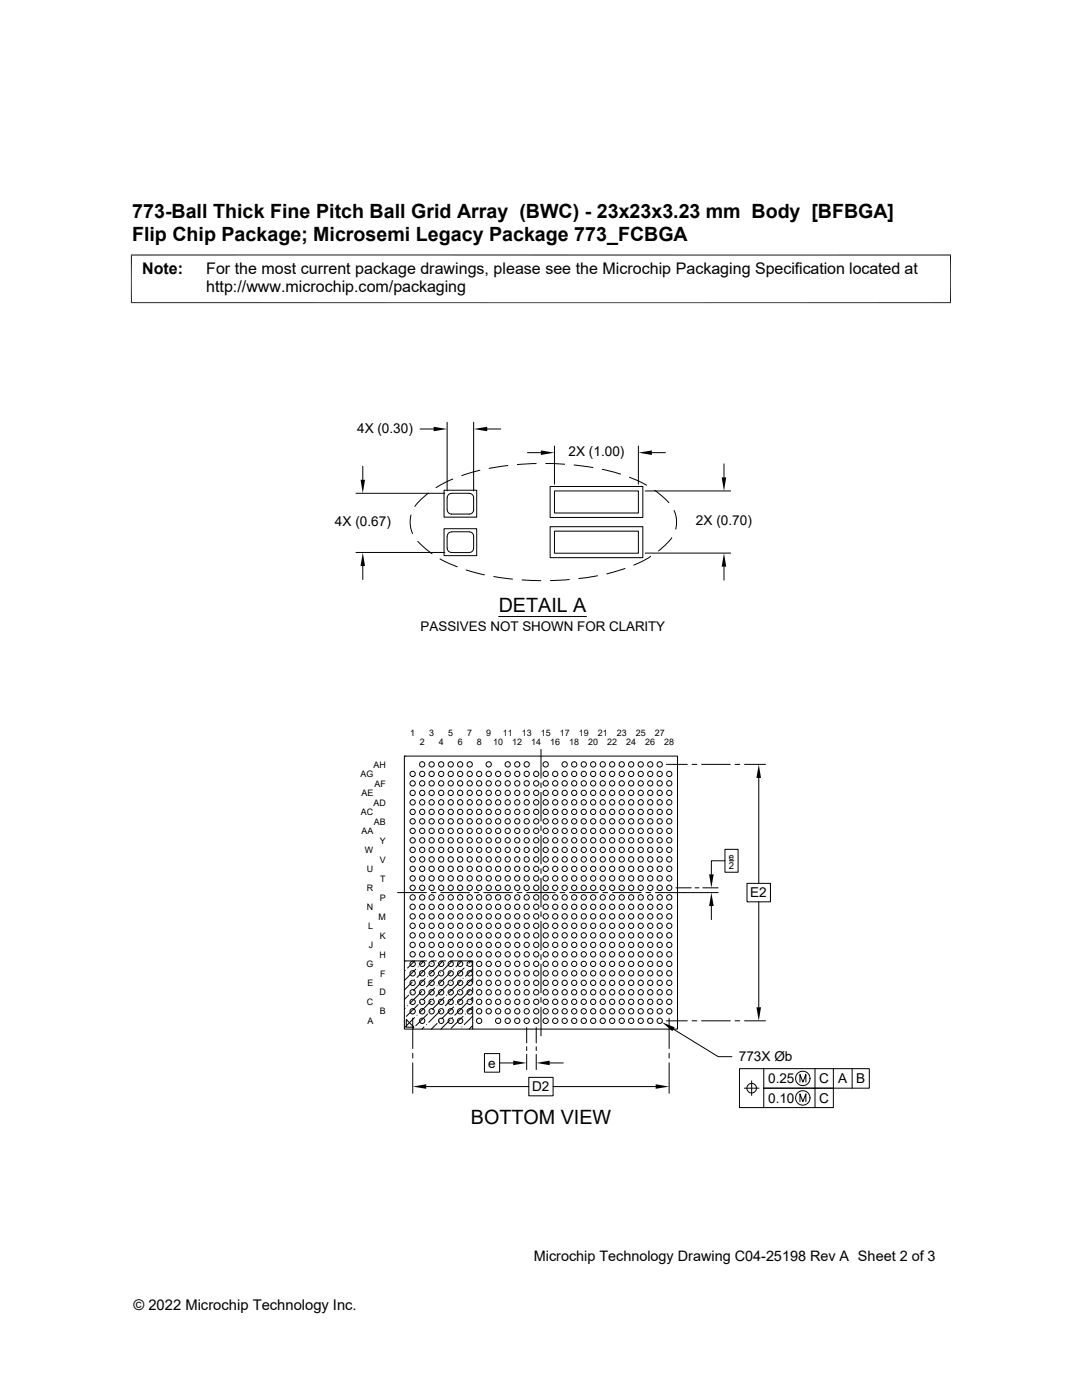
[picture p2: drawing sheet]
<svg xmlns="http://www.w3.org/2000/svg" width="216mm" height="279mm" viewBox="0 0 216 279" stroke-linecap="round" stroke-linejoin="round" font-family="sans-serif">
<g fill="none" stroke="#000" stroke-width=".2">
<path d="M26.1 50.9h163.7M26.2 50.8v9.7M189.7 50.8v9.7M26.1 60.4h163.7M71 98.4h17.8M72.4 93v2.8M83.8 85.6h2.7M85.5 98.4l-1.4 1.1-1.3 1.6M88.6 97.8h6.5v5.4h-6.5zM89.2 84.3v13.7M89.2 99.3v2.4M90.1 98.5a.87 .87 0 0 0-.9 .8"/>
<path d="M90.1 98.4h3.5M90.4 95.6l-3.4 1.7M93.6 98.5a.87 .87 0 0 1 .9 .8v2.4a.87 .87 0 0 1-.9 .9h-3.5a.87 .87 0 0 1-.9-.9M94.5 84.3v13.7M95.8 93.9l-3.7 1M97.2 85.6h2.7M101.3 92.9l-3.7 .6M105.2 90.3h2.7M107 92.5l-3.8 .2M108.9 92.5l3.8 .1M109.8 97.1h18.5v6.2h-18.5zM110.6 89v7.6"/>
<path d="M110.6 98h16.8v4.4h-16.8zM114.6 92.8l3.7 .5M120.2 93.7l3.6 .9M125.6 95.2l3.4 1.6M127.4 89v7.6M128.7 98h17.1M130.1 90.3h2.7M130.6 97.9l2.9 2.4M144.5 92.6v2.7M71 110.3h17.8M72.4 113v2.7M82 102.8l-.1 2 .4 1.7"/>
<path d="M83.4 108l2.8 2.5M87.8 111.5l3.4 1.6M88.6 105.5h6.5v5.4h-6.5zM89.2 107v2.4M89.2 107a.87 .87 0 0 1 .9-.8l3.5-.1a.9 .9 0 0 1 .9 .9v2.4a.87 .87 0 0 1-.9 .9M89.2 109.4a.87 .87 0 0 0 .9 .9M90.1 110.3h3.5M93 113.7l3.7 1M98.5 115.1l3.8 .5M104.2 115.7l3.7 .2M109.8 105.1h18.5v6.2h-18.5zM110.6 106h16.8v4.4h-16.8z"/>
<path d="M113.6 115.7l-3.8 .2M119.2 114.9l-3.7 .6M124.7 113.5l-3.6 1M128.7 110.4h17.1M129.8 111.1l-3.3 1.7M134 107.3l-1.3 1.5-1.3 1.2M134.5 101.9l.5 1.7-.2 2M144.5 113.1v2.7M99.5 123h17.5M80.7 150.9h54.5v54.5h-54.5zM80.7 150.9h.1M107.9 149.5v5.8"/>
<path d="M107.9 156.2v1M107.9 158.1v5.8M133 152.5h4.1M138.1 152.5h.9M140 152.5h5.7M146.7 152.5h.9M148.6 152.5h4.1M151.4 155.3v21M79.3 178.1h5.8M86 178.1h1M87.9 178.1h5.8M94.6 178.1h1"/>
<path d="M96.5 178.1h5.7M103.2 178.1h.9M105.1 178.1h5.7M107.9 164.8v1M107.9 166.7v5.7M107.9 173.4v.9M107.9 175.3v5.7M111.7 178.1h1M113.6 178.1h5.8M120.3 178.1h1M122.2 178.1h5.7M128.9 178.1h.9"/>
<path d="M134.9 177.2h3M138.7 177.2h.8M140.2 177.2h3.1M143.3 178.1h-12.5M144.7 171.8h-2.8v2.7M144.7 169.5h2.6v4.6h-2.6zM145.5 171.8h.9M149.1 176.3h4.6v3.7h-4.6zM151.4 180v21M80.7 191.8h4.4M80.8 193.7h.1M80.9 191.8l-.2 .1"/>
<path d="M81.6 198.6l-.9 .9M82 198.1h.1M82.3 196l-1.6 1.6M82.7 195.5h.1M82.7 191.8l-1.4 1.4M83 193.4l-2.3 2.3M83.4 193h.1M84.1 197.9l-2.3 2.4M84.6 197.4h.1M84.6 191.8l-.7 .7M84.8 195.3l-2.3 2.4M85.3 194.8h.1"/>
<path d="M85.6 192.7l-2.4 2.4M86 192.2h.1M86 199.8l-2.3 2.3M86.1 191.8h.9M86.5 199.3h.1M86.7 197.2l-2.3 2.3M87.2 196.7h.1M87.4 194.6l-2.3 2.4M87.9 194.1h.1M88 191.8h.9M88.1 192l-2.3 2.4M88.6 199.1l-2.3 2.3"/>
<path d="M89.1 198.6h.1M89.3 196.5l-2.3 2.3M89.8 196h.1M89.9 191.8h4.4v4.4M90 193.9l-2.3 2.4M90.3 191.8l-1.9 1.9M90.5 193.4h.1M91.2 198.4l-2.3 2.3M91.7 197.9h.1M91.9 195.8l-2.3 2.3M92.2 191.8l-1.2 1.2M92.4 195.3h.1"/>
<path d="M92.6 193.2l-2.3 2.3M93.1 192.7h.1M93.6 199.8h.1M93.8 197.7l-2.4 2.3M94 191.8l-.4 .4M94 199.3l.3-.3v1M94.3 197.2h.1M94.3 193.4l-1.4 1.4M94.3 195.3l-2.1 2.1M94.3 197.1v1M107.9 181.9v1M107.9 183.9v5.7"/>
<path d="M107.9 190.5v1M107.9 192.4v5.7M107.9 199.1v.9M141.9 180.8v2.7M80.8 201.2l-.1 .2M81.1 203.5l1.5 1.5h-1.5zM81.3 200.7h.1M82.4 203.2v6.1M82.4 210.2v1M82.4 212.1v6.1M82.5 205.2h.1M82.7 203.1l-2 2"/>
<path d="M83.2 202.6h.1M83.4 200.5l-2.3 2.3M83.9 200h.1M84.6 205l-.4 .4M85 216.9h20.5M85.1 204.5h.1M85.3 202.4l-2.3 2.3M85.8 201.9h.1M87.2 204.3l-1.1 1.1M87.7 203.8h.1M87.9 201.7l-2.3 2.3M88.4 201.2h.1"/>
<path d="M89.8 203.6l-1.8 1.8M90.3 203.1h.1M90.5 201l-2.4 2.3M91 200.5h.1M92.2 205h.1M92.4 202.8l-2.4 2.4M92.9 202.4h.1M93.1 200.3l-2.4 2.3M93.3 201.9l1-1v4.5M94.3 204.7l-.7 .7M94.3 202.8l-1.7 1.7M96.7 210.3h3v3.7h-3z"/>
<path d="M99.7 212.1h2.7M105.1 205.1v3M105.1 208.9v.8M105.1 210.4v3.1M105.5 215h4.9v3.7h-4.9zM107 205.1v3M107 208.9v.8M107 210.4v3.1M107.9 201v5.7M109.7 212.1h2.7M110.4 216.9h20.4M133 203.7h4.1"/>
<path d="M133.5 203.2v6.1M133.5 210.2v1M133.5 212.1v6.1M134.4 205.4l8.9 5.5h2.7M138.1 203.7h.9M140 203.7h5.7M146.7 203.7h.9M148.5 217.2h2.9M148.6 203.7h4.1M150 215.7v2.9M152.4 213.3v3.9h13.9v3.8h-18.7v-7.7h25.9v3.9h-21.1v3.8M159.6 216v-1.6l.6 1.6 .6-1.6v1.6"/>
<path d="M159.6 219.9v-1.6l.6 1.6 .6-1.6v1.6M162.6 213.3v7.7M166.3 213.3v3.9M170 213.3v3.9"/>
<circle cx="82.3" cy="154.5" r=".53"/>
<circle cx="82.3" cy="158.2" r=".53"/>
<circle cx="82.3" cy="156.3" r=".53"/>
<circle cx="84.2" cy="154.5" r=".53"/>
<circle cx="84.2" cy="156.3" r=".53"/>
<circle cx="84.2" cy="152.5" r=".53"/>
<circle cx="84.2" cy="158.2" r=".53"/>
<circle cx="86.1" cy="154.5" r=".53"/>
<circle cx="86.1" cy="156.3" r=".53"/>
<circle cx="86.1" cy="158.2" r=".53"/>
<circle cx="86.1" cy="152.5" r=".53"/>
<circle cx="88" cy="152.5" r=".53"/>
<circle cx="88" cy="154.5" r=".53"/>
<circle cx="88" cy="156.3" r=".53"/>
<circle cx="88" cy="158.2" r=".53"/>
<circle cx="89.9" cy="152.5" r=".53"/>
<circle cx="89.9" cy="158.2" r=".53"/>
<circle cx="89.9" cy="154.5" r=".53"/>
<circle cx="89.9" cy="156.3" r=".53"/>
<circle cx="91.8" cy="158.2" r=".53"/>
<circle cx="91.8" cy="154.5" r=".53"/>
<circle cx="91.8" cy="152.5" r=".53"/>
<circle cx="91.8" cy="156.3" r=".53"/>
<circle cx="93.7" cy="154.5" r=".53"/>
<circle cx="93.7" cy="158.2" r=".53"/>
<circle cx="93.7" cy="156.3" r=".53"/>
<circle cx="93.7" cy="152.5" r=".53"/>
<circle cx="95.6" cy="158.2" r=".53"/>
<circle cx="95.6" cy="154.5" r=".53"/>
<circle cx="95.6" cy="156.3" r=".53"/>
<circle cx="97.5" cy="154.5" r=".53"/>
<circle cx="97.5" cy="152.5" r=".53"/>
<circle cx="97.5" cy="158.2" r=".53"/>
<circle cx="97.5" cy="156.3" r=".53"/>
<circle cx="99.4" cy="154.5" r=".53"/>
<circle cx="99.4" cy="156.3" r=".53"/>
<circle cx="99.4" cy="158.2" r=".53"/>
<circle cx="101.3" cy="158.2" r=".53"/>
<circle cx="101.3" cy="154.5" r=".53"/>
<circle cx="101.3" cy="152.5" r=".53"/>
<circle cx="101.3" cy="156.3" r=".53"/>
<circle cx="103.2" cy="154.5" r=".53"/>
<circle cx="103.2" cy="158.2" r=".53"/>
<circle cx="103.2" cy="152.5" r=".53"/>
<circle cx="103.2" cy="156.3" r=".53"/>
<circle cx="105.1" cy="154.5" r=".53"/>
<circle cx="105.1" cy="158.2" r=".53"/>
<circle cx="105.1" cy="152.5" r=".53"/>
<circle cx="105.1" cy="156.3" r=".53"/>
<circle cx="107" cy="154.5" r=".53"/>
<circle cx="107" cy="156.3" r=".53"/>
<circle cx="107" cy="158.2" r=".53"/>
<circle cx="108.9" cy="156.3" r=".53"/>
<circle cx="108.9" cy="154.5" r=".53"/>
<circle cx="108.9" cy="152.5" r=".53"/>
<circle cx="108.9" cy="158.2" r=".53"/>
<circle cx="110.8" cy="154.5" r=".53"/>
<circle cx="110.8" cy="156.3" r=".53"/>
<circle cx="110.8" cy="158.2" r=".53"/>
<circle cx="112.7" cy="156.3" r=".53"/>
<circle cx="112.7" cy="154.5" r=".53"/>
<circle cx="112.7" cy="158.2" r=".53"/>
<circle cx="112.7" cy="152.5" r=".53"/>
<circle cx="114.6" cy="154.5" r=".53"/>
<circle cx="114.6" cy="158.2" r=".53"/>
<circle cx="114.6" cy="152.5" r=".53"/>
<circle cx="114.6" cy="156.3" r=".53"/>
<circle cx="116.5" cy="152.5" r=".53"/>
<circle cx="116.5" cy="154.5" r=".53"/>
<circle cx="116.5" cy="156.3" r=".53"/>
<circle cx="116.5" cy="158.2" r=".53"/>
<circle cx="118.4" cy="154.5" r=".53"/>
<circle cx="118.4" cy="152.5" r=".53"/>
<circle cx="118.4" cy="156.3" r=".53"/>
<circle cx="118.4" cy="158.2" r=".53"/>
<circle cx="120.3" cy="154.5" r=".53"/>
<circle cx="120.3" cy="158.2" r=".53"/>
<circle cx="120.3" cy="152.5" r=".53"/>
<circle cx="120.3" cy="156.3" r=".53"/>
<circle cx="122.2" cy="158.2" r=".53"/>
<circle cx="122.2" cy="154.5" r=".53"/>
<circle cx="122.2" cy="152.5" r=".53"/>
<circle cx="122.2" cy="156.3" r=".53"/>
<circle cx="124.1" cy="154.5" r=".53"/>
<circle cx="124.1" cy="158.2" r=".53"/>
<circle cx="124.1" cy="156.3" r=".53"/>
<circle cx="124.1" cy="152.5" r=".53"/>
<circle cx="125.9" cy="154.5" r=".53"/>
<circle cx="125.9" cy="158.2" r=".53"/>
<circle cx="125.9" cy="156.3" r=".53"/>
<circle cx="125.9" cy="152.5" r=".53"/>
<circle cx="127.8" cy="156.3" r=".53"/>
<circle cx="127.8" cy="158.2" r=".53"/>
<circle cx="127.8" cy="154.5" r=".53"/>
<circle cx="127.8" cy="152.5" r=".53"/>
<circle cx="129.8" cy="158.2" r=".53"/>
<circle cx="129.8" cy="154.5" r=".53"/>
<circle cx="129.8" cy="156.3" r=".53"/>
<circle cx="129.8" cy="152.5" r=".53"/>
<circle cx="131.6" cy="158.2" r=".53"/>
<circle cx="131.6" cy="154.5" r=".53"/>
<circle cx="131.6" cy="156.3" r=".53"/>
<circle cx="131.6" cy="152.5" r=".53"/>
<circle cx="133.5" cy="154.5" r=".53"/>
<circle cx="133.5" cy="156.3" r=".53"/>
<circle cx="133.5" cy="158.2" r=".53"/>
<circle cx="82.3" cy="173.4" r=".53"/>
<circle cx="82.3" cy="162" r=".53"/>
<circle cx="82.3" cy="179.1" r=".53"/>
<circle cx="82.3" cy="165.8" r=".53"/>
<circle cx="82.3" cy="177.2" r=".53"/>
<circle cx="82.3" cy="175.3" r=".53"/>
<circle cx="82.3" cy="171.5" r=".53"/>
<circle cx="82.3" cy="160.1" r=".53"/>
<circle cx="82.3" cy="167.7" r=".53"/>
<circle cx="82.3" cy="163.9" r=".53"/>
<circle cx="82.3" cy="169.6" r=".53"/>
<circle cx="84.2" cy="160.1" r=".53"/>
<circle cx="84.2" cy="162" r=".53"/>
<circle cx="84.2" cy="165.8" r=".53"/>
<circle cx="84.2" cy="163.9" r=".53"/>
<circle cx="84.2" cy="169.6" r=".53"/>
<circle cx="84.2" cy="167.7" r=".53"/>
<circle cx="84.2" cy="177.2" r=".53"/>
<circle cx="84.2" cy="173.4" r=".53"/>
<circle cx="84.2" cy="175.3" r=".53"/>
<circle cx="84.2" cy="171.5" r=".53"/>
<circle cx="84.2" cy="179.1" r=".53"/>
<circle cx="86.1" cy="160.1" r=".53"/>
<circle cx="86.1" cy="163.9" r=".53"/>
<circle cx="86.1" cy="162" r=".53"/>
<circle cx="86.1" cy="165.8" r=".53"/>
<circle cx="86.1" cy="167.7" r=".53"/>
<circle cx="86.1" cy="169.6" r=".53"/>
<circle cx="86.1" cy="175.3" r=".53"/>
<circle cx="86.1" cy="171.5" r=".53"/>
<circle cx="86.1" cy="173.4" r=".53"/>
<circle cx="86.1" cy="177.2" r=".53"/>
<circle cx="86.1" cy="179.1" r=".53"/>
<circle cx="88" cy="160.1" r=".53"/>
<circle cx="88" cy="169.6" r=".53"/>
<circle cx="88" cy="162" r=".53"/>
<circle cx="88" cy="165.8" r=".53"/>
<circle cx="88" cy="167.7" r=".53"/>
<circle cx="88" cy="163.9" r=".53"/>
<circle cx="88" cy="175.3" r=".53"/>
<circle cx="88" cy="171.5" r=".53"/>
<circle cx="88" cy="173.4" r=".53"/>
<circle cx="88" cy="177.2" r=".53"/>
<circle cx="88" cy="179.1" r=".53"/>
<circle cx="89.9" cy="162" r=".53"/>
<circle cx="89.9" cy="167.7" r=".53"/>
<circle cx="89.9" cy="177.2" r=".53"/>
<circle cx="89.9" cy="169.6" r=".53"/>
<circle cx="89.9" cy="175.3" r=".53"/>
<circle cx="89.9" cy="160.1" r=".53"/>
<circle cx="89.9" cy="165.8" r=".53"/>
<circle cx="89.9" cy="171.5" r=".53"/>
<circle cx="89.9" cy="173.4" r=".53"/>
<circle cx="89.9" cy="163.9" r=".53"/>
<circle cx="89.9" cy="179.1" r=".53"/>
<circle cx="91.8" cy="177.2" r=".53"/>
<circle cx="91.8" cy="171.5" r=".53"/>
<circle cx="91.8" cy="167.7" r=".53"/>
<circle cx="91.8" cy="173.4" r=".53"/>
<circle cx="91.8" cy="175.3" r=".53"/>
<circle cx="91.8" cy="165.8" r=".53"/>
<circle cx="91.8" cy="163.9" r=".53"/>
<circle cx="91.8" cy="162" r=".53"/>
<circle cx="91.8" cy="169.6" r=".53"/>
<circle cx="91.8" cy="160.1" r=".53"/>
<circle cx="91.8" cy="179.1" r=".53"/>
<circle cx="93.7" cy="165.8" r=".53"/>
<circle cx="93.7" cy="177.2" r=".53"/>
<circle cx="93.7" cy="171.5" r=".53"/>
<circle cx="93.7" cy="175.3" r=".53"/>
<circle cx="93.7" cy="173.4" r=".53"/>
<circle cx="93.7" cy="167.7" r=".53"/>
<circle cx="93.7" cy="163.9" r=".53"/>
<circle cx="93.7" cy="162" r=".53"/>
<circle cx="93.7" cy="169.6" r=".53"/>
<circle cx="93.7" cy="160.1" r=".53"/>
<circle cx="93.7" cy="179.1" r=".53"/>
<circle cx="95.6" cy="177.2" r=".53"/>
<circle cx="95.6" cy="167.7" r=".53"/>
<circle cx="95.6" cy="163.9" r=".53"/>
<circle cx="95.6" cy="175.3" r=".53"/>
<circle cx="95.6" cy="171.5" r=".53"/>
<circle cx="95.6" cy="165.8" r=".53"/>
<circle cx="95.6" cy="162" r=".53"/>
<circle cx="95.6" cy="169.6" r=".53"/>
<circle cx="95.6" cy="173.4" r=".53"/>
<circle cx="95.6" cy="160.1" r=".53"/>
<circle cx="95.6" cy="179.1" r=".53"/>
<circle cx="97.5" cy="162" r=".53"/>
<circle cx="97.5" cy="163.9" r=".53"/>
<circle cx="97.5" cy="160.1" r=".53"/>
<circle cx="97.5" cy="165.8" r=".53"/>
<circle cx="97.5" cy="167.7" r=".53"/>
<circle cx="97.5" cy="173.4" r=".53"/>
<circle cx="97.5" cy="179.1" r=".53"/>
<circle cx="97.5" cy="177.2" r=".53"/>
<circle cx="97.5" cy="171.5" r=".53"/>
<circle cx="97.5" cy="175.3" r=".53"/>
<circle cx="97.5" cy="169.6" r=".53"/>
<circle cx="99.4" cy="162" r=".53"/>
<circle cx="99.4" cy="163.9" r=".53"/>
<circle cx="99.4" cy="160.1" r=".53"/>
<circle cx="99.4" cy="177.2" r=".53"/>
<circle cx="99.4" cy="175.3" r=".53"/>
<circle cx="99.4" cy="179.1" r=".53"/>
<circle cx="99.4" cy="165.8" r=".53"/>
<circle cx="99.4" cy="173.4" r=".53"/>
<circle cx="99.4" cy="171.5" r=".53"/>
<circle cx="99.4" cy="169.6" r=".53"/>
<circle cx="99.4" cy="167.7" r=".53"/>
<circle cx="101.3" cy="163.9" r=".53"/>
<circle cx="101.3" cy="162" r=".53"/>
<circle cx="101.3" cy="160.1" r=".53"/>
<circle cx="101.3" cy="177.2" r=".53"/>
<circle cx="101.3" cy="175.3" r=".53"/>
<circle cx="101.3" cy="179.1" r=".53"/>
<circle cx="101.3" cy="165.8" r=".53"/>
<circle cx="101.3" cy="169.6" r=".53"/>
<circle cx="101.3" cy="167.7" r=".53"/>
<circle cx="101.3" cy="173.4" r=".53"/>
<circle cx="101.3" cy="171.5" r=".53"/>
<circle cx="103.2" cy="163.9" r=".53"/>
<circle cx="103.2" cy="162" r=".53"/>
<circle cx="103.2" cy="160.1" r=".53"/>
<circle cx="103.2" cy="179.1" r=".53"/>
<circle cx="103.2" cy="175.3" r=".53"/>
<circle cx="103.2" cy="177.2" r=".53"/>
<circle cx="103.2" cy="171.5" r=".53"/>
<circle cx="103.2" cy="173.4" r=".53"/>
<circle cx="103.2" cy="167.7" r=".53"/>
<circle cx="103.2" cy="165.8" r=".53"/>
<circle cx="103.2" cy="169.6" r=".53"/>
<circle cx="105.1" cy="163.9" r=".53"/>
<circle cx="105.1" cy="160.1" r=".53"/>
<circle cx="105.1" cy="162" r=".53"/>
<circle cx="105.1" cy="177.2" r=".53"/>
<circle cx="105.1" cy="179.1" r=".53"/>
<circle cx="105.1" cy="175.3" r=".53"/>
<circle cx="105.1" cy="173.4" r=".53"/>
<circle cx="105.1" cy="171.5" r=".53"/>
<circle cx="105.1" cy="165.8" r=".53"/>
<circle cx="105.1" cy="167.7" r=".53"/>
<circle cx="105.1" cy="169.6" r=".53"/>
<circle cx="107" cy="162" r=".53"/>
<circle cx="107" cy="163.9" r=".53"/>
<circle cx="107" cy="160.1" r=".53"/>
<circle cx="107" cy="179.1" r=".53"/>
<circle cx="107" cy="177.2" r=".53"/>
<circle cx="107" cy="175.3" r=".53"/>
<circle cx="107" cy="165.8" r=".53"/>
<circle cx="107" cy="167.7" r=".53"/>
<circle cx="107" cy="169.6" r=".53"/>
<circle cx="107" cy="173.4" r=".53"/>
<circle cx="107" cy="171.5" r=".53"/>
<circle cx="108.9" cy="179.1" r=".53"/>
<circle cx="108.9" cy="163.9" r=".53"/>
<circle cx="108.9" cy="162" r=".53"/>
<circle cx="108.9" cy="177.2" r=".53"/>
<circle cx="108.9" cy="160.1" r=".53"/>
<circle cx="108.9" cy="175.3" r=".53"/>
<circle cx="108.9" cy="167.7" r=".53"/>
<circle cx="108.9" cy="171.5" r=".53"/>
<circle cx="108.9" cy="173.4" r=".53"/>
<circle cx="108.9" cy="169.6" r=".53"/>
<circle cx="108.9" cy="165.8" r=".53"/>
<circle cx="110.8" cy="177.2" r=".53"/>
<circle cx="110.8" cy="175.3" r=".53"/>
<circle cx="110.8" cy="179.1" r=".53"/>
<circle cx="110.8" cy="162" r=".53"/>
<circle cx="110.8" cy="163.9" r=".53"/>
<circle cx="110.8" cy="169.6" r=".53"/>
<circle cx="110.8" cy="160.1" r=".53"/>
<circle cx="110.8" cy="165.8" r=".53"/>
<circle cx="110.8" cy="167.7" r=".53"/>
<circle cx="110.8" cy="173.4" r=".53"/>
<circle cx="110.8" cy="171.5" r=".53"/>
<circle cx="112.7" cy="179.1" r=".53"/>
<circle cx="112.7" cy="175.3" r=".53"/>
<circle cx="112.7" cy="177.2" r=".53"/>
<circle cx="112.7" cy="163.9" r=".53"/>
<circle cx="112.7" cy="162" r=".53"/>
<circle cx="112.7" cy="169.6" r=".53"/>
<circle cx="112.7" cy="160.1" r=".53"/>
<circle cx="112.7" cy="165.8" r=".53"/>
<circle cx="112.7" cy="167.7" r=".53"/>
<circle cx="112.7" cy="171.5" r=".53"/>
<circle cx="112.7" cy="173.4" r=".53"/>
<circle cx="114.6" cy="179.1" r=".53"/>
<circle cx="114.6" cy="163.9" r=".53"/>
<circle cx="114.6" cy="162" r=".53"/>
<circle cx="114.6" cy="175.3" r=".53"/>
<circle cx="114.6" cy="177.2" r=".53"/>
<circle cx="114.6" cy="160.1" r=".53"/>
<circle cx="114.6" cy="171.5" r=".53"/>
<circle cx="114.6" cy="169.6" r=".53"/>
<circle cx="114.6" cy="173.4" r=".53"/>
<circle cx="114.6" cy="167.7" r=".53"/>
<circle cx="114.6" cy="165.8" r=".53"/>
<circle cx="116.5" cy="177.2" r=".53"/>
<circle cx="116.5" cy="175.3" r=".53"/>
<circle cx="116.5" cy="179.1" r=".53"/>
<circle cx="116.5" cy="163.9" r=".53"/>
<circle cx="116.5" cy="162" r=".53"/>
<circle cx="116.5" cy="160.1" r=".53"/>
<circle cx="116.5" cy="171.5" r=".53"/>
<circle cx="116.5" cy="173.4" r=".53"/>
<circle cx="116.5" cy="165.8" r=".53"/>
<circle cx="116.5" cy="169.6" r=".53"/>
<circle cx="116.5" cy="167.7" r=".53"/>
<circle cx="118.4" cy="175.3" r=".53"/>
<circle cx="118.4" cy="179.1" r=".53"/>
<circle cx="118.4" cy="177.2" r=".53"/>
<circle cx="118.4" cy="173.4" r=".53"/>
<circle cx="118.4" cy="165.8" r=".53"/>
<circle cx="118.4" cy="171.5" r=".53"/>
<circle cx="118.4" cy="167.7" r=".53"/>
<circle cx="118.4" cy="169.6" r=".53"/>
<circle cx="118.4" cy="160.1" r=".53"/>
<circle cx="118.4" cy="162" r=".53"/>
<circle cx="118.4" cy="163.9" r=".53"/>
<circle cx="120.3" cy="167.7" r=".53"/>
<circle cx="120.3" cy="162" r=".53"/>
<circle cx="120.3" cy="165.8" r=".53"/>
<circle cx="120.3" cy="169.6" r=".53"/>
<circle cx="120.3" cy="179.1" r=".53"/>
<circle cx="120.3" cy="160.1" r=".53"/>
<circle cx="120.3" cy="171.5" r=".53"/>
<circle cx="120.3" cy="175.3" r=".53"/>
<circle cx="120.3" cy="173.4" r=".53"/>
<circle cx="120.3" cy="163.9" r=".53"/>
<circle cx="120.3" cy="177.2" r=".53"/>
<circle cx="122.2" cy="169.6" r=".53"/>
<circle cx="122.2" cy="179.1" r=".53"/>
<circle cx="122.2" cy="160.1" r=".53"/>
<circle cx="122.2" cy="165.8" r=".53"/>
<circle cx="122.2" cy="175.3" r=".53"/>
<circle cx="122.2" cy="177.2" r=".53"/>
<circle cx="122.2" cy="171.5" r=".53"/>
<circle cx="122.2" cy="162" r=".53"/>
<circle cx="122.2" cy="163.9" r=".53"/>
<circle cx="122.2" cy="173.4" r=".53"/>
<circle cx="122.2" cy="167.7" r=".53"/>
<circle cx="124.1" cy="167.7" r=".53"/>
<circle cx="124.1" cy="173.4" r=".53"/>
<circle cx="124.1" cy="179.1" r=".53"/>
<circle cx="124.1" cy="160.1" r=".53"/>
<circle cx="124.1" cy="165.8" r=".53"/>
<circle cx="124.1" cy="171.5" r=".53"/>
<circle cx="124.1" cy="169.6" r=".53"/>
<circle cx="124.1" cy="177.2" r=".53"/>
<circle cx="124.1" cy="175.3" r=".53"/>
<circle cx="124.1" cy="163.9" r=".53"/>
<circle cx="124.1" cy="162" r=".53"/>
<circle cx="125.9" cy="173.4" r=".53"/>
<circle cx="125.9" cy="177.2" r=".53"/>
<circle cx="125.9" cy="171.5" r=".53"/>
<circle cx="125.9" cy="175.3" r=".53"/>
<circle cx="125.9" cy="169.6" r=".53"/>
<circle cx="125.9" cy="179.1" r=".53"/>
<circle cx="125.9" cy="167.7" r=".53"/>
<circle cx="125.9" cy="165.8" r=".53"/>
<circle cx="125.9" cy="163.9" r=".53"/>
<circle cx="125.9" cy="162" r=".53"/>
<circle cx="125.9" cy="160.1" r=".53"/>
<circle cx="127.8" cy="179.1" r=".53"/>
<circle cx="127.8" cy="169.6" r=".53"/>
<circle cx="127.8" cy="175.3" r=".53"/>
<circle cx="127.8" cy="167.7" r=".53"/>
<circle cx="127.8" cy="165.8" r=".53"/>
<circle cx="127.8" cy="171.5" r=".53"/>
<circle cx="127.8" cy="173.4" r=".53"/>
<circle cx="127.8" cy="177.2" r=".53"/>
<circle cx="127.8" cy="162" r=".53"/>
<circle cx="127.8" cy="163.9" r=".53"/>
<circle cx="127.8" cy="160.1" r=".53"/>
<circle cx="129.8" cy="179.1" r=".53"/>
<circle cx="129.8" cy="171.5" r=".53"/>
<circle cx="129.8" cy="173.4" r=".53"/>
<circle cx="129.8" cy="163.9" r=".53"/>
<circle cx="129.8" cy="169.6" r=".53"/>
<circle cx="129.8" cy="177.2" r=".53"/>
<circle cx="129.8" cy="165.8" r=".53"/>
<circle cx="129.8" cy="167.7" r=".53"/>
<circle cx="129.8" cy="162" r=".53"/>
<circle cx="129.8" cy="175.3" r=".53"/>
<circle cx="129.8" cy="160.1" r=".53"/>
<circle cx="131.6" cy="179.1" r=".53"/>
<circle cx="131.6" cy="171.5" r=".53"/>
<circle cx="131.6" cy="163.9" r=".53"/>
<circle cx="131.6" cy="173.4" r=".53"/>
<circle cx="131.6" cy="165.8" r=".53"/>
<circle cx="131.6" cy="167.7" r=".53"/>
<circle cx="131.6" cy="162" r=".53"/>
<circle cx="131.6" cy="169.6" r=".53"/>
<circle cx="131.6" cy="177.2" r=".53"/>
<circle cx="131.6" cy="160.1" r=".53"/>
<circle cx="131.6" cy="175.3" r=".53"/>
<circle cx="133.5" cy="179.1" r=".53"/>
<circle cx="133.5" cy="169.6" r=".53"/>
<circle cx="133.5" cy="175.3" r=".53"/>
<circle cx="133.5" cy="163.9" r=".53"/>
<circle cx="133.5" cy="171.5" r=".53"/>
<circle cx="133.5" cy="177.2" r=".53"/>
<circle cx="133.5" cy="162" r=".53"/>
<circle cx="133.5" cy="165.8" r=".53"/>
<circle cx="133.5" cy="173.4" r=".53"/>
<circle cx="133.5" cy="160.1" r=".53"/>
<circle cx="133.5" cy="167.7" r=".53"/>
<circle cx="82.3" cy="184.8" r=".53"/>
<circle cx="82.3" cy="181" r=".53"/>
<circle cx="82.3" cy="194.2" r=".53"/>
<circle cx="82.3" cy="188.6" r=".53"/>
<circle cx="82.3" cy="199.9" r=".53"/>
<circle cx="82.3" cy="198" r=".53"/>
<circle cx="82.3" cy="192.4" r=".53"/>
<circle cx="82.3" cy="182.9" r=".53"/>
<circle cx="82.3" cy="196.1" r=".53"/>
<circle cx="82.3" cy="190.5" r=".53"/>
<circle cx="82.3" cy="186.7" r=".53"/>
<circle cx="84.2" cy="184.8" r=".53"/>
<circle cx="84.2" cy="181" r=".53"/>
<circle cx="84.2" cy="182.9" r=".53"/>
<circle cx="84.2" cy="186.7" r=".53"/>
<circle cx="84.2" cy="188.6" r=".53"/>
<circle cx="84.2" cy="192.4" r=".53"/>
<circle cx="84.2" cy="194.2" r=".53"/>
<circle cx="84.2" cy="190.5" r=".53"/>
<circle cx="84.2" cy="196.1" r=".53"/>
<circle cx="84.2" cy="198" r=".53"/>
<circle cx="84.2" cy="199.9" r=".53"/>
<circle cx="86.1" cy="181" r=".53"/>
<circle cx="86.1" cy="182.9" r=".53"/>
<circle cx="86.1" cy="184.8" r=".53"/>
<circle cx="86.1" cy="186.7" r=".53"/>
<circle cx="86.1" cy="192.4" r=".53"/>
<circle cx="86.1" cy="194.2" r=".53"/>
<circle cx="86.1" cy="190.5" r=".53"/>
<circle cx="86.1" cy="188.6" r=".53"/>
<circle cx="86.1" cy="196.1" r=".53"/>
<circle cx="86.1" cy="199.9" r=".53"/>
<circle cx="86.1" cy="198" r=".53"/>
<circle cx="88" cy="186.7" r=".53"/>
<circle cx="88" cy="181" r=".53"/>
<circle cx="88" cy="184.8" r=".53"/>
<circle cx="88" cy="182.9" r=".53"/>
<circle cx="88" cy="194.2" r=".53"/>
<circle cx="88" cy="188.6" r=".53"/>
<circle cx="88" cy="190.5" r=".53"/>
<circle cx="88" cy="192.4" r=".53"/>
<circle cx="88" cy="196.1" r=".53"/>
<circle cx="88" cy="198" r=".53"/>
<circle cx="88" cy="199.9" r=".53"/>
<circle cx="89.9" cy="182.9" r=".53"/>
<circle cx="89.9" cy="192.4" r=".53"/>
<circle cx="89.9" cy="196.1" r=".53"/>
<circle cx="89.9" cy="198" r=".53"/>
<circle cx="89.9" cy="181" r=".53"/>
<circle cx="89.9" cy="184.8" r=".53"/>
<circle cx="89.9" cy="186.7" r=".53"/>
<circle cx="89.9" cy="190.5" r=".53"/>
<circle cx="89.9" cy="194.2" r=".53"/>
<circle cx="89.9" cy="199.9" r=".53"/>
<circle cx="89.9" cy="188.6" r=".53"/>
<circle cx="91.8" cy="196.1" r=".53"/>
<circle cx="91.8" cy="198" r=".53"/>
<circle cx="91.8" cy="199.9" r=".53"/>
<circle cx="91.8" cy="188.6" r=".53"/>
<circle cx="91.8" cy="181" r=".53"/>
<circle cx="91.8" cy="186.7" r=".53"/>
<circle cx="91.8" cy="182.9" r=".53"/>
<circle cx="91.8" cy="184.8" r=".53"/>
<circle cx="91.8" cy="194.2" r=".53"/>
<circle cx="91.8" cy="192.4" r=".53"/>
<circle cx="91.8" cy="190.5" r=".53"/>
<circle cx="93.7" cy="196.1" r=".53"/>
<circle cx="93.7" cy="199.9" r=".53"/>
<circle cx="93.7" cy="198" r=".53"/>
<circle cx="93.7" cy="182.9" r=".53"/>
<circle cx="93.7" cy="188.6" r=".53"/>
<circle cx="93.7" cy="184.8" r=".53"/>
<circle cx="93.7" cy="192.4" r=".53"/>
<circle cx="93.7" cy="181" r=".53"/>
<circle cx="93.7" cy="194.2" r=".53"/>
<circle cx="93.7" cy="186.7" r=".53"/>
<circle cx="93.7" cy="190.5" r=".53"/>
<circle cx="95.6" cy="198" r=".53"/>
<circle cx="95.6" cy="196.1" r=".53"/>
<circle cx="95.6" cy="199.9" r=".53"/>
<circle cx="95.6" cy="181" r=".53"/>
<circle cx="95.6" cy="186.7" r=".53"/>
<circle cx="95.6" cy="188.6" r=".53"/>
<circle cx="95.6" cy="182.9" r=".53"/>
<circle cx="95.6" cy="184.8" r=".53"/>
<circle cx="95.6" cy="194.2" r=".53"/>
<circle cx="95.6" cy="192.4" r=".53"/>
<circle cx="95.6" cy="190.5" r=".53"/>
<circle cx="97.5" cy="198" r=".53"/>
<circle cx="97.5" cy="196.1" r=".53"/>
<circle cx="97.5" cy="199.9" r=".53"/>
<circle cx="97.5" cy="188.6" r=".53"/>
<circle cx="97.5" cy="182.9" r=".53"/>
<circle cx="97.5" cy="181" r=".53"/>
<circle cx="97.5" cy="186.7" r=".53"/>
<circle cx="97.5" cy="190.5" r=".53"/>
<circle cx="97.5" cy="184.8" r=".53"/>
<circle cx="97.5" cy="194.2" r=".53"/>
<circle cx="97.5" cy="192.4" r=".53"/>
<circle cx="99.4" cy="188.6" r=".53"/>
<circle cx="99.4" cy="190.5" r=".53"/>
<circle cx="99.4" cy="186.7" r=".53"/>
<circle cx="99.4" cy="184.8" r=".53"/>
<circle cx="99.4" cy="198" r=".53"/>
<circle cx="99.4" cy="199.9" r=".53"/>
<circle cx="99.4" cy="196.1" r=".53"/>
<circle cx="99.4" cy="181" r=".53"/>
<circle cx="99.4" cy="182.9" r=".53"/>
<circle cx="99.4" cy="194.2" r=".53"/>
<circle cx="99.4" cy="192.4" r=".53"/>
<circle cx="101.3" cy="198" r=".53"/>
<circle cx="101.3" cy="199.9" r=".53"/>
<circle cx="101.3" cy="190.5" r=".53"/>
<circle cx="101.3" cy="196.1" r=".53"/>
<circle cx="101.3" cy="188.6" r=".53"/>
<circle cx="101.3" cy="186.7" r=".53"/>
<circle cx="101.3" cy="184.8" r=".53"/>
<circle cx="101.3" cy="194.2" r=".53"/>
<circle cx="101.3" cy="181" r=".53"/>
<circle cx="101.3" cy="182.9" r=".53"/>
<circle cx="101.3" cy="192.4" r=".53"/>
<circle cx="103.2" cy="196.1" r=".53"/>
<circle cx="103.2" cy="190.5" r=".53"/>
<circle cx="103.2" cy="199.9" r=".53"/>
<circle cx="103.2" cy="188.6" r=".53"/>
<circle cx="103.2" cy="186.7" r=".53"/>
<circle cx="103.2" cy="198" r=".53"/>
<circle cx="103.2" cy="184.8" r=".53"/>
<circle cx="103.2" cy="192.4" r=".53"/>
<circle cx="103.2" cy="194.2" r=".53"/>
<circle cx="103.2" cy="181" r=".53"/>
<circle cx="103.2" cy="182.9" r=".53"/>
<circle cx="105.1" cy="196.1" r=".53"/>
<circle cx="105.1" cy="190.5" r=".53"/>
<circle cx="105.1" cy="199.9" r=".53"/>
<circle cx="105.1" cy="198" r=".53"/>
<circle cx="105.1" cy="186.7" r=".53"/>
<circle cx="105.1" cy="188.6" r=".53"/>
<circle cx="105.1" cy="184.8" r=".53"/>
<circle cx="105.1" cy="192.4" r=".53"/>
<circle cx="105.1" cy="182.9" r=".53"/>
<circle cx="105.1" cy="181" r=".53"/>
<circle cx="105.1" cy="194.2" r=".53"/>
<circle cx="107" cy="194.2" r=".53"/>
<circle cx="107" cy="192.4" r=".53"/>
<circle cx="107" cy="198" r=".53"/>
<circle cx="107" cy="199.9" r=".53"/>
<circle cx="107" cy="196.1" r=".53"/>
<circle cx="107" cy="190.5" r=".53"/>
<circle cx="107" cy="188.6" r=".53"/>
<circle cx="107" cy="186.7" r=".53"/>
<circle cx="107" cy="182.9" r=".53"/>
<circle cx="107" cy="181" r=".53"/>
<circle cx="107" cy="184.8" r=".53"/>
<circle cx="108.9" cy="194.2" r=".53"/>
<circle cx="108.9" cy="199.9" r=".53"/>
<circle cx="108.9" cy="196.1" r=".53"/>
<circle cx="108.9" cy="198" r=".53"/>
<circle cx="108.9" cy="192.4" r=".53"/>
<circle cx="108.9" cy="190.5" r=".53"/>
<circle cx="108.9" cy="188.6" r=".53"/>
<circle cx="108.9" cy="186.7" r=".53"/>
<circle cx="108.9" cy="181" r=".53"/>
<circle cx="108.9" cy="182.9" r=".53"/>
<circle cx="108.9" cy="184.8" r=".53"/>
<circle cx="110.8" cy="190.5" r=".53"/>
<circle cx="110.8" cy="188.6" r=".53"/>
<circle cx="110.8" cy="186.7" r=".53"/>
<circle cx="110.8" cy="198" r=".53"/>
<circle cx="110.8" cy="196.1" r=".53"/>
<circle cx="110.8" cy="184.8" r=".53"/>
<circle cx="110.8" cy="199.9" r=".53"/>
<circle cx="110.8" cy="182.9" r=".53"/>
<circle cx="110.8" cy="181" r=".53"/>
<circle cx="110.8" cy="194.2" r=".53"/>
<circle cx="110.8" cy="192.4" r=".53"/>
<circle cx="112.7" cy="190.5" r=".53"/>
<circle cx="112.7" cy="188.6" r=".53"/>
<circle cx="112.7" cy="186.7" r=".53"/>
<circle cx="112.7" cy="199.9" r=".53"/>
<circle cx="112.7" cy="198" r=".53"/>
<circle cx="112.7" cy="196.1" r=".53"/>
<circle cx="112.7" cy="184.8" r=".53"/>
<circle cx="112.7" cy="181" r=".53"/>
<circle cx="112.7" cy="182.9" r=".53"/>
<circle cx="112.7" cy="194.2" r=".53"/>
<circle cx="112.7" cy="192.4" r=".53"/>
<circle cx="114.6" cy="198" r=".53"/>
<circle cx="114.6" cy="199.9" r=".53"/>
<circle cx="114.6" cy="188.6" r=".53"/>
<circle cx="114.6" cy="186.7" r=".53"/>
<circle cx="114.6" cy="196.1" r=".53"/>
<circle cx="114.6" cy="190.5" r=".53"/>
<circle cx="114.6" cy="184.8" r=".53"/>
<circle cx="114.6" cy="182.9" r=".53"/>
<circle cx="114.6" cy="181" r=".53"/>
<circle cx="114.6" cy="194.2" r=".53"/>
<circle cx="114.6" cy="192.4" r=".53"/>
<circle cx="116.5" cy="190.5" r=".53"/>
<circle cx="116.5" cy="188.6" r=".53"/>
<circle cx="116.5" cy="186.7" r=".53"/>
<circle cx="116.5" cy="198" r=".53"/>
<circle cx="116.5" cy="182.9" r=".53"/>
<circle cx="116.5" cy="199.9" r=".53"/>
<circle cx="116.5" cy="184.8" r=".53"/>
<circle cx="116.5" cy="181" r=".53"/>
<circle cx="116.5" cy="196.1" r=".53"/>
<circle cx="116.5" cy="194.2" r=".53"/>
<circle cx="116.5" cy="192.4" r=".53"/>
<circle cx="118.4" cy="190.5" r=".53"/>
<circle cx="118.4" cy="188.6" r=".53"/>
<circle cx="118.4" cy="186.7" r=".53"/>
<circle cx="118.4" cy="184.8" r=".53"/>
<circle cx="118.4" cy="181" r=".53"/>
<circle cx="118.4" cy="182.9" r=".53"/>
<circle cx="118.4" cy="199.9" r=".53"/>
<circle cx="118.4" cy="196.1" r=".53"/>
<circle cx="118.4" cy="198" r=".53"/>
<circle cx="118.4" cy="194.2" r=".53"/>
<circle cx="118.4" cy="192.4" r=".53"/>
<circle cx="120.3" cy="199.9" r=".53"/>
<circle cx="120.3" cy="196.1" r=".53"/>
<circle cx="120.3" cy="198" r=".53"/>
<circle cx="120.3" cy="194.2" r=".53"/>
<circle cx="120.3" cy="188.6" r=".53"/>
<circle cx="120.3" cy="182.9" r=".53"/>
<circle cx="120.3" cy="181" r=".53"/>
<circle cx="120.3" cy="192.4" r=".53"/>
<circle cx="120.3" cy="190.5" r=".53"/>
<circle cx="120.3" cy="184.8" r=".53"/>
<circle cx="120.3" cy="186.7" r=".53"/>
<circle cx="122.2" cy="199.9" r=".53"/>
<circle cx="122.2" cy="196.1" r=".53"/>
<circle cx="122.2" cy="198" r=".53"/>
<circle cx="122.2" cy="194.2" r=".53"/>
<circle cx="122.2" cy="192.4" r=".53"/>
<circle cx="122.2" cy="190.5" r=".53"/>
<circle cx="122.2" cy="184.8" r=".53"/>
<circle cx="122.2" cy="188.6" r=".53"/>
<circle cx="122.2" cy="182.9" r=".53"/>
<circle cx="122.2" cy="186.7" r=".53"/>
<circle cx="122.2" cy="181" r=".53"/>
<circle cx="124.1" cy="198" r=".53"/>
<circle cx="124.1" cy="196.1" r=".53"/>
<circle cx="124.1" cy="199.9" r=".53"/>
<circle cx="124.1" cy="194.2" r=".53"/>
<circle cx="124.1" cy="188.6" r=".53"/>
<circle cx="124.1" cy="182.9" r=".53"/>
<circle cx="124.1" cy="181" r=".53"/>
<circle cx="124.1" cy="192.4" r=".53"/>
<circle cx="124.1" cy="190.5" r=".53"/>
<circle cx="124.1" cy="184.8" r=".53"/>
<circle cx="124.1" cy="186.7" r=".53"/>
<circle cx="125.9" cy="198" r=".53"/>
<circle cx="125.9" cy="196.1" r=".53"/>
<circle cx="125.9" cy="199.9" r=".53"/>
<circle cx="125.9" cy="181" r=".53"/>
<circle cx="125.9" cy="194.2" r=".53"/>
<circle cx="125.9" cy="192.4" r=".53"/>
<circle cx="125.9" cy="188.6" r=".53"/>
<circle cx="125.9" cy="182.9" r=".53"/>
<circle cx="125.9" cy="184.8" r=".53"/>
<circle cx="125.9" cy="186.7" r=".53"/>
<circle cx="125.9" cy="190.5" r=".53"/>
<circle cx="127.8" cy="199.9" r=".53"/>
<circle cx="127.8" cy="198" r=".53"/>
<circle cx="127.8" cy="196.1" r=".53"/>
<circle cx="127.8" cy="182.9" r=".53"/>
<circle cx="127.8" cy="184.8" r=".53"/>
<circle cx="127.8" cy="194.2" r=".53"/>
<circle cx="127.8" cy="192.4" r=".53"/>
<circle cx="127.8" cy="188.6" r=".53"/>
<circle cx="127.8" cy="190.5" r=".53"/>
<circle cx="127.8" cy="181" r=".53"/>
<circle cx="127.8" cy="186.7" r=".53"/>
<circle cx="129.8" cy="199.9" r=".53"/>
<circle cx="129.8" cy="196.1" r=".53"/>
<circle cx="129.8" cy="198" r=".53"/>
<circle cx="129.8" cy="184.8" r=".53"/>
<circle cx="129.8" cy="182.9" r=".53"/>
<circle cx="129.8" cy="190.5" r=".53"/>
<circle cx="129.8" cy="181" r=".53"/>
<circle cx="129.8" cy="188.6" r=".53"/>
<circle cx="129.8" cy="194.2" r=".53"/>
<circle cx="129.8" cy="192.4" r=".53"/>
<circle cx="129.8" cy="186.7" r=".53"/>
<circle cx="131.6" cy="199.9" r=".53"/>
<circle cx="131.6" cy="198" r=".53"/>
<circle cx="131.6" cy="196.1" r=".53"/>
<circle cx="131.6" cy="184.8" r=".53"/>
<circle cx="131.6" cy="194.2" r=".53"/>
<circle cx="131.6" cy="188.6" r=".53"/>
<circle cx="131.6" cy="182.9" r=".53"/>
<circle cx="131.6" cy="192.4" r=".53"/>
<circle cx="131.6" cy="190.5" r=".53"/>
<circle cx="131.6" cy="181" r=".53"/>
<circle cx="131.6" cy="186.7" r=".53"/>
<circle cx="133.5" cy="198" r=".53"/>
<circle cx="133.5" cy="182.9" r=".53"/>
<circle cx="133.5" cy="181" r=".53"/>
<circle cx="133.5" cy="184.8" r=".53"/>
<circle cx="133.5" cy="192.4" r=".53"/>
<circle cx="133.5" cy="188.6" r=".53"/>
<circle cx="133.5" cy="194.2" r=".53"/>
<circle cx="133.5" cy="199.9" r=".53"/>
<circle cx="133.5" cy="190.5" r=".53"/>
<circle cx="133.5" cy="196.1" r=".53"/>
<circle cx="133.5" cy="186.7" r=".53"/>
<circle cx="82.3" cy="201.8" r=".53"/>
<circle cx="84.2" cy="201.8" r=".53"/>
<circle cx="84.2" cy="203.7" r=".53"/>
<circle cx="86.1" cy="201.8" r=".53"/>
<circle cx="88" cy="201.8" r=".53"/>
<circle cx="88" cy="203.7" r=".53"/>
<circle cx="89.9" cy="201.8" r=".53"/>
<circle cx="89.9" cy="203.7" r=".53"/>
<circle cx="91.8" cy="201.8" r=".53"/>
<circle cx="91.8" cy="203.7" r=".53"/>
<circle cx="93.7" cy="201.8" r=".53"/>
<circle cx="95.6" cy="203.7" r=".53"/>
<circle cx="95.6" cy="201.8" r=".53"/>
<circle cx="97.5" cy="201.8" r=".53"/>
<circle cx="99.4" cy="203.7" r=".53"/>
<circle cx="99.4" cy="201.8" r=".53"/>
<circle cx="101.3" cy="201.8" r=".53"/>
<circle cx="101.3" cy="203.7" r=".53"/>
<circle cx="103.2" cy="201.8" r=".53"/>
<circle cx="103.2" cy="203.7" r=".53"/>
<circle cx="105.1" cy="201.8" r=".53"/>
<circle cx="105.1" cy="203.7" r=".53"/>
<circle cx="107" cy="201.8" r=".53"/>
<circle cx="107" cy="203.7" r=".53"/>
<circle cx="108.9" cy="201.8" r=".53"/>
<circle cx="108.9" cy="203.7" r=".53"/>
<circle cx="110.8" cy="201.8" r=".53"/>
<circle cx="110.8" cy="203.7" r=".53"/>
<circle cx="112.7" cy="201.8" r=".53"/>
<circle cx="112.7" cy="203.7" r=".53"/>
<circle cx="114.6" cy="203.7" r=".53"/>
<circle cx="114.6" cy="201.8" r=".53"/>
<circle cx="116.5" cy="201.8" r=".53"/>
<circle cx="116.5" cy="203.7" r=".53"/>
<circle cx="118.4" cy="201.8" r=".53"/>
<circle cx="118.4" cy="203.7" r=".53"/>
<circle cx="120.3" cy="201.8" r=".53"/>
<circle cx="120.3" cy="203.7" r=".53"/>
<circle cx="122.2" cy="201.8" r=".53"/>
<circle cx="122.2" cy="203.7" r=".53"/>
<circle cx="124.1" cy="203.7" r=".53"/>
<circle cx="124.1" cy="201.8" r=".53"/>
<circle cx="125.9" cy="201.8" r=".53"/>
<circle cx="125.9" cy="203.7" r=".53"/>
<circle cx="127.8" cy="201.8" r=".53"/>
<circle cx="127.8" cy="203.7" r=".53"/>
<circle cx="129.8" cy="203.7" r=".53"/>
<circle cx="129.8" cy="201.8" r=".53"/>
<circle cx="131.6" cy="201.8" r=".53"/>
<circle cx="131.6" cy="203.7" r=".53"/>
<circle cx="133.5" cy="201.8" r=".53"/>
<circle cx="150" cy="217.2" r=".96"/>
<circle cx="160.2" cy="215.2" r="1.44"/>
<circle cx="160.2" cy="219.1" r="1.44"/>
</g>
<g fill="#000">
<path d="M71.9 95.8h.9l-.4 2.6zM86.5 85.2l2.7 .4-2.7 .5zM94.5 85.6l2.7-.4v.9zM107.9 89.9l2.7 .4-2.7 .5zM127.4 90.3l2.7-.4v.9zM144 95.3h.9l-.4 2.7zM72.4 110.3l.4 2.7h-.9zM144.5 110.4l.4 2.7h-.9zM151.4 152.5l.4 2.8h-.9zM141.5 174.5h.9l-.5 2.7zM141.9 178.1l.5 2.7h-.9zM82.4 216.9l2.6-.5v.9z"/>
<path d="M102.4 211.7l2.7 .4-2.7 .5zM107 212.1l2.7-.4v.9zM130.8 216.4l2.7 .5-2.7 .4zM132.1 204l2.5 1-.4 .8zM150.9 201h.9l-.4 2.7z"/>
</g>
<g font-size="3.9">
<text x="26.4" y="43.5">773-Ball Thick Fine Pitch Ball Grid Array (BWC) - 23x23x3.23 mm Body [BFBGA]</text>
<text x="26.4" y="48.1">Flip Chip Package; Microsemi Legacy Package 773_FCBGA</text>
<text x="99.5" y="122.2">DETAIL A</text>
<text x="93.9" y="224.3">BOTTOM VIEW</text>
</g>
<g font-size="3.2">
<text x="28.4" y="54.7">Note:</text>
<text x="41.1" y="58.3">http://www.microchip.com/packaging</text>
<text x="41.1" y="54.7">For the most current package drawings, please see the Microchip Packaging Specification located at</text>
</g>
<g font-size="2.9">
<text x="106.5" y="251.7">Microchip Technology Drawing C04-25198 Rev A Sheet 2 of 3</text>
<text x="26.6" y="261.3">© 2022 Microchip Technology Inc.</text>
</g>
<g font-size="2.7">
<text x="71.2" y="86.3">4X (0.30)</text>
<text x="113.4" y="91">2X (1.00)</text>
<text x="66.8" y="105.1">4X (0.67)</text>
<text x="138.9" y="104.9">2X (0.70)</text>
<text x="83.9" y="126">PASSIVES NOT SHOWN FOR CLARITY</text>
<text x="149.7" y="179.1">E2</text>
<text x="97.4" y="213.1">e</text>
<text x="147.4" y="211.8">773X Øb</text>
<text x="106.2" y="217.8">D2</text>
<text x="153.3" y="216.2">0.25</text>
<text x="153.3" y="220.1">0.10</text>
<text x="163.4" y="216.2">C</text>
<text x="163.4" y="220.1">C</text>
<text x="167.3" y="216.2">A</text>
<text x="170.8" y="216.2">B</text>
</g>
<g font-size="1.9">
<text x="145.4" y="171.6">e</text>
<text x="145.5" y="173.4">2</text>
</g>
<g font-size="1.8">
<text x="81.9" y="146.9">1</text>
<text x="83.8" y="148.7">2</text>
<text x="85.7" y="146.9">3</text>
<text x="87.5" y="148.7">4</text>
<text x="89.5" y="146.9">5</text>
<text x="91.3" y="148.7">6</text>
<text x="93.2" y="146.9">7</text>
<text x="95.1" y="148.7">8</text>
<text x="97" y="146.9">9</text>
<text x="98.4" y="148.7">10</text>
<text x="100.3" y="146.9">11</text>
<text x="102.2" y="148.7">12</text>
<text x="104.1" y="146.9">13</text>
<text x="106" y="148.7">14</text>
<text x="107.9" y="146.9">15</text>
<text x="109.8" y="148.7">16</text>
<text x="111.7" y="146.9">17</text>
<text x="113.6" y="148.7">18</text>
<text x="115.5" y="146.9">19</text>
<text x="117.4" y="148.7">20</text>
<text x="119.3" y="146.9">21</text>
<text x="121.2" y="148.7">22</text>
<text x="123.1" y="146.9">23</text>
<text x="124.9" y="148.7">24</text>
<text x="126.8" y="146.9">25</text>
<text x="128.7" y="148.7">26</text>
<text x="130.6" y="146.9">27</text>
<text x="132.5" y="148.7">28</text>
<text x="71.9" y="155.1">AG</text>
<text x="74.5" y="153.2">AH</text>
<text x="72.1" y="158.9">AE</text>
<text x="74.5" y="160.8">AD</text>
<text x="74.7" y="157">AF</text>
<text x="72" y="162.7">AC</text>
<text x="72.1" y="166.5">AA</text>
<text x="74.6" y="164.6">AB</text>
<text x="72.8" y="170.2">W</text>
<text x="75.8" y="172.1">V</text>
<text x="75.8" y="168.4">Y</text>
<text x="73.2" y="177.8">R</text>
<text x="73.2" y="174">U</text>
<text x="75.8" y="179.7">P</text>
<text x="75.9" y="175.9">T</text>
<text x="73.2" y="181.6">N</text>
<text x="73.5" y="185.4">L</text>
<text x="75.5" y="183.5">M</text>
<text x="73.6" y="189.2">J</text>
<text x="75.7" y="191.1">H</text>
<text x="75.8" y="187.3">K</text>
<text x="73.1" y="193">G</text>
<text x="73.3" y="196.8">E</text>
<text x="75.9" y="194.9">F</text>
<text x="73.2" y="200.6">C</text>
<text x="75.7" y="198.7">D</text>
<text x="75.8" y="202.5">B</text>
<text x="73.3" y="204.4">A</text>
</g>
</svg>
